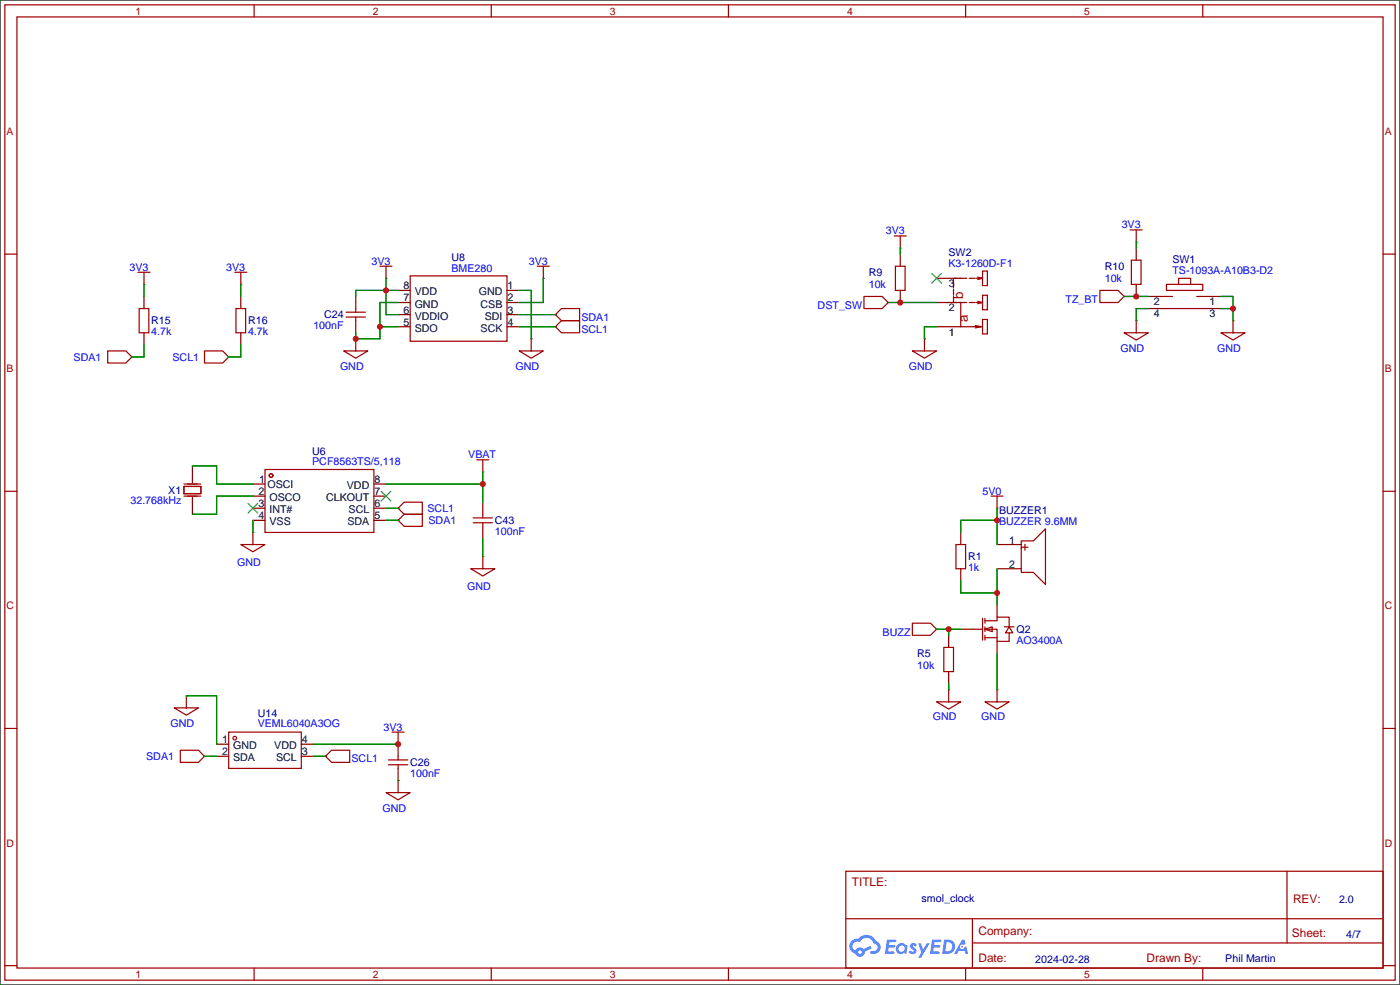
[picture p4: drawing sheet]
<svg xmlns="http://www.w3.org/2000/svg" width="294mm" height="207mm" viewBox="0 0 294 207" stroke-linecap="round" stroke-linejoin="round" font-family="sans-serif">
<path d="M0 0h293.9v206.8h-293.9z" fill="#fff" stroke="#000" stroke-width=".25"/>
<g fill="none" stroke="#a10000" stroke-width=".25">
<path d="M1 1h291.9v204.7h-291.9zM3.6 3.6h286.7v199.6h-286.7zM53.3 1v2.6M103.1 1v2.6M152.9 1v2.6M202.7 1v2.6M252.5 1v2.6M1 53.3h2.6M290.3 53.3h2.6M1 103.1h2.6M290.3 103.1h2.6M1 152.9h2.6"/>
<path d="M290.3 152.9h2.6M177.5 182.9h112.8v20.3h-112.8zM177.6 192.8h112.6M204.1 197.9h86.1M204.1 192.8v10.2M270.2 182.9v15M1 202.7h2.6M53.3 203.2v2.5M103.1 203.2v2.5M152.9 203.2v2.5M202.7 203.2v2.5M252.5 203.2v2.5"/>
<path d="M290.3 202.7h2.6"/>
</g>
<g fill="#5487ff">
<path d="M191.2 198.1l.5-.1h.4l.4 .3-.3 .4a.34 .34 0 0 0-.3-.3 .34 .34 0 0 0-.3 .2v.1a.85 .85 0 0 1 .7 .6 .85 .85 0 0 1-.3 .9l-.7 .1-.6-.4 .4-.4 .5 .3 .2-.1v-.2a.88 .88 0 0 1-.6-1.4z"/>
<path d="M192.7 198h.6l.5 1.3 .7-1.3h.7l-1.9 3h-.6l.7-1.1z"/>
<path d="M186.2 197.2h1.7l.2 .2-.1 .3-1.3 .1-.1 .6h1.1l.2 .2-.2 .3h-1.2l-.1 .8h1.3l.1 .3-.1 .2h-1.9z"/>
<path d="M195.6 197.2h1.7l.3 .2-.1 .3-1.3 .1-.1 .6h1.1l.2 .2-.3 .3h-1.1l-.1 .8h1.2l.2 .3-.2 .2h-1.9z"/>
<path d="M202 197.2h.4l.3 .9-.4 .3a.5 .5 0 0 0-.8 .2 .5 .5 0 0 0 .3 .7 .5 .5 0 0 0 .7-.5l.3-.2 .4 1.6h-.5l-.2-.6h-1.2l-.4 .6h-.6z"/>
<path d="M198.2 197.2l-.4 3h.9a1.52 1.52 0 0 0 1.8-1.5 1.52 1.52 0 0 0-1.8-1.5zM198.7 197.8a1 1 0 0 1 1.2 1 1 1 0 0 1-1.3 .9h-.2z"/>
<path d="M188.3 198.4a1.11 1.11 0 0 0 0 1.5 1.11 1.11 0 0 0 1.5 .1l.5 .2 .2-1.6-.4-.2a1.07 1.07 0 0 0-1.8 0zM188.5 199.1a.7 .7 0 0 1 1.4 0 .7 .7 0 0 1-1.4 0z"/>
<path d="M178.8 197.5a1.57 1.57 0 0 0 .7 2.7 1.04 1.04 0 0 0 1.2 .6 1.04 1.04 0 0 0 .8-1l1.5-.8-.3-.5-1.4 .7a1.06 1.06 0 0 0-1.8 .3 1 1 0 0 1-.4-1.4 1 1 0 0 1 1.4-.3 1.53 1.53 0 0 1 1.6-.9 1.53 1.53 0 0 1 1.3 1.2 .82 .82 0 0 1 .8 1 .82 .82 0 0 1-1.2 .5 .31 .31 0 0 0-.4 .3 .31 .31 0 0 0 .3 .3 1.43 1.43 0 0 0 1.9-.9 1.43 1.43 0 0 0-.9-1.8 2.26 2.26 0 0 0-3.8-.5l-.8 .2zM180.1 199.9a.4 .4 0 0 1 .8 0 .4 .4 0 0 1-.8 0z"/>
<circle cx="202" cy="198.7" r=".19"/>
</g>
<g fill="none" stroke="#a10000" stroke-width=".25">
<path d="M29 57.2h2.5M30.2 57.2v2.5M49.3 57.2h2.5M50.5 57.2v2.5M79.8 55.9h2.5M81 55.9v2.5M86.1 57.9h20.3v13.7h-20.3zM112.8 55.9h2.5M114 55.9v2.5M187.7 49.5h2.5M188 55.9h2v5.1h-2zM189 49.5v2.6"/>
<path d="M200.2 58.9v1.6M200.9 58.4h-.7v.3M201.4 58.4h1.5M203.5 58.4h1.2M205.2 58.2l1 .2h-1.2M206.2 56.9h1.1v3h-1.1zM206.2 58.4l-1 .3M237.2 48.3h2.6M237.5 54.6h2v5.1h-2zM238.5 48.3v2.5M244.9 59.7h7.6v1.3h-7.6zM247.4 59.7v-1.3h2.5v1.3"/>
<path d="M22.6 73.7h3.8l1.3 1.2-1.3 1.3h-3.8zM29.2 64.8h2v5h-2zM42.9 73.7h3.8l1.3 1.2-1.3 1.3h-3.8zM49.5 64.8h2.1v5h-2.1zM72.1 73.7h5.1l-2.5 1.5zM72.6 66.5h4.1M72.6 65.5h4.1M74.7 64.8v.7M74.7 66.5v.8M74.7 71.1v2.6M109 73.7h5l-2.5 1.5zM111.5 71.1v2.6"/>
<path d="M117.9 64.8h3.8v2.5h-3.8l-1.3-1.3zM117.9 67.3h3.8v2.6h-3.8l-1.3-1.3zM181.4 62.2h3.8l1.2 1.3-1.2 1.3h-3.8zM191.5 73.7h5.1l-2.5 1.5zM194.1 71.1v2.6M200.2 62.2v1.3h.7M200.2 60.7v1.3M201.4 63.5h1.5M201.7 63.5v5.1h4.3l-1.3-.3M203.5 63.5h1.2M205 63.5h1.2M205.2 63.2l1 .3"/>
<path d="M206 68.6l-1.3 .2M206.2 62h1.1v3h-1.1zM206.2 67.1h1.1v3h-1.1zM206.2 63.5l-1 .3M230.9 61h3.8l1.3 1.2-1.3 1.3h-3.8zM236 69.9h5l-2.5 1.5zM238.5 67.3v2.6M243.6 64.8h10.1M243.6 62.2h2.5M251.2 62.2h2.5M256.3 69.9h5.1l-2.6 1.5zM258.8 67.3v2.6"/>
<path d="M55.6 98.6h22.9v13.2h-22.9zM100.1 96.5h2.5M101.3 96.5v2.6M38.6 102.1h3.6v1.5h-3.6zM38.6 104.1h3.6M38.6 101.6h3.6M40.4 100.3v1M40.4 104.4v1M50.5 114.3h5.1l-2.5 1.5zM53.1 111.8v2.5M83.6 109.2l1.2-1.2h3.8v2.5h-3.8zM84.8 105.4h3.8v2.6h-3.8l-1.2-1.3z"/>
<path d="M98.8 119.4h5.1l-2.6 1.5zM99.3 109.7h4.1M99.3 108.7h4.1M101.3 108v.7M101.3 109.7v.8M101.3 116.8v2.6M200.7 114.3h2v5.1h-2zM208 104.1h2.6M209.3 104.1v2.6M214.4 113.5h2.5l2.6-2.5v11.7l-2.6-2.6h-2.5zM191.5 130.8h3.8l1.3 1.3-1.3 1.3h-3.8zM198.1 135.9h2.1v5.1h-2.1z"/>
<path d="M204.2 132.1h2M206.2 129.8v4.6M206.8 132.1l1.5-.5v1zM206.8 130.3h2.5v-.8h2.5v2.1M206.8 132.1h2.5v2.5h2.5v-1.8M206.8 133.9h2.5M206.8 129.8v1M206.8 131.6v1M206.8 133.4v1M210.8 131.6h2.1M211.8 131.6l.8 1.2h-1.5zM36.6 148.6h5.1l-2.6 1.5z"/>
<path d="M37.8 157.5h3.9l1.2 1.3-1.2 1.2h-3.9zM39.1 146.1v2.5M48 153.7h15.2v7.6h-15.2zM68.3 158.8l1.3-1.3h3.8v2.5h-3.8zM81.5 159.5h4.1M82.3 153.7h2.5M83.6 153.7v2.5M83.6 158.8v.7M196.6 147.3h5.1l-2.6 1.5zM199.1 144.8v2.5M206.8 147.3h5l-2.5 1.5zM209.3 144.8v2.5"/>
<path d="M81 166.4h5.1l-2.5 1.5zM81.5 160.5h4.1M83.6 160.5v.8M83.6 163.8v2.6"/>
<circle cx="56.9" cy="99.8" r=".38"/>
<circle cx="49.3" cy="154.9" r=".38"/>
</g>
<g fill="none" stroke="#870000" stroke-width=".25">
<path d="M30.2 59.7h.1M50.5 59.7h.1M81 58.4h.1M114 58.4h.1M189 52.1h.1M189 53.3v2.6M196.6 58.4h5.1M238.5 50.8h.1M238.5 52.1v2.5M238.5 59.7v2.5M27.7 74.9h.1M30.2 62.2v2.6"/>
<path d="M30.2 69.9v2.5M48 74.9h.1M50.5 62.2v2.6M50.5 69.9v2.5M74.7 71.1h.1M74.7 62.2v2.6M74.7 67.3v2.6M83.6 68.6h2.5M83.6 63.5h2.5M83.6 61h2.5M83.6 66h2.5M106.4 68.6h2.6"/>
<path d="M106.4 63.5h2.6M106.4 61h2.6M106.4 66h2.6M111.5 71.1h.1M116.6 66h.1M116.6 68.6h.1M186.4 63.5h.1M189 61v2.5M194.1 71.1h.1M196.6 68.6h5.1M196.6 63.5h5.1M236 62.2h.1"/>
<path d="M238.5 67.3h.1M241 64.8h2.6M241 62.2h2.6M253.7 64.8h2.6M253.7 62.2h2.6M258.8 67.3h.1M40.4 97.8v2.5M101.3 99.1h.1M40.4 105.4v2.6M53.1 111.8h.1M53.1 104.1h2.5M53.1 106.7h2.5"/>
<path d="M53.1 109.2h2.5M53.1 101.6h2.5M78.5 104.1h2.5M78.5 106.7h2.5M78.5 109.2h2.5M78.5 101.6h2.5M83.6 109.2h.1M83.6 106.7h.1M101.3 116.8h.1M101.3 105.4v2.6M101.3 110.5v2.5M201.7 111.8v2.5"/>
<path d="M201.7 119.4v2.5M209.3 106.7h.1M209.3 114.3h5.1M209.3 119.4h5.1M196.6 132.1h.1M199.1 133.4v2.5M201.7 132.1h2.5M209.3 127v2.5M209.3 134.6v2.6M39.1 146.1h.1M42.9 158.8h.1M45.5 156.2h2.5"/>
<path d="M45.5 158.8h2.5M63.2 156.2h2.6M63.2 158.8h2.6M68.3 158.8h.1M83.6 156.2h.1M83.6 156.2v2.6M199.1 144.8h.1M199.1 141v2.5M209.3 144.8h.1M83.6 163.8h.1M83.6 161.3v2.5"/>
</g>
<path d="M195.6 57.4l2 2M197.6 57.4l-2 2M52.1 105.7l2 2M54.1 105.7l-2 2M80 103.1l2 2.1M82 103.1l-2 2.1" fill="none" stroke="#3c3" stroke-width=".25"/>
<g fill="none" stroke="#008700" stroke-width=".25">
<path d="M30.2 59.7v2.5M50.5 59.7v2.5M81 58.4v7.6h2.6M114 58.4v5.1h-5M189 52.1v1.2M238.5 50.8v1.3M30.2 72.4v2.5h-2.5M50.5 72.4v2.5h-2.5M79.8 68.6h3.8M83.6 61h-8.9v1.2M83.6 63.5h-3.8v7.6h-5.1v-1.2M109 66h7.6"/>
<path d="M109 61h2.5v10.1M109 68.6h7.6M186.4 63.5h10.2M196.6 68.6h-2.5v2.5M236 62.2h5M241 64.8h-2.5v2.5M256.3 62.2h2.5v5.1M256.3 64.8h2.5M40.4 97.8h5.1v3.8h7.6M101.3 99.1v6.3M53.1 104.1h-7.6v3.9h-5.1M53.1 109.2v2.6"/>
<path d="M81 106.7h2.6M81 109.2h2.6M81 101.6h20.3M101.3 113v3.8M209.3 109.2h-7.6v2.6M209.3 106.7v7.6M209.3 119.4v7.6M196.6 132.1h5.1M199.1 132.1v1.3M201.7 121.9v2.6h7.6M209.3 137.2v7.6M39.1 146.1h6.4v10.1"/>
<path d="M42.9 158.8h2.6M65.8 158.8h2.5M65.8 156.2h17.8M199.1 143.5v1.3M83.6 163.8h.1"/>
</g>
<g fill="#c00">
<circle cx="83.6" cy="156.2" r=".63"/>
<circle cx="81" cy="61" r=".63"/>
<circle cx="79.8" cy="68.6" r=".63"/>
<circle cx="74.7" cy="71.1" r=".63"/>
<circle cx="101.3" cy="101.6" r=".63"/>
<circle cx="199.1" cy="132.1" r=".63"/>
<circle cx="209.3" cy="109.2" r=".63"/>
<circle cx="209.3" cy="124.5" r=".63"/>
<circle cx="189" cy="63.5" r=".63"/>
<circle cx="238.5" cy="62.2" r=".63"/>
<circle cx="258.8" cy="64.8" r=".63"/>
</g>
<g font-size="2.8" fill="#a00000">
<text x="202.1" y="62.7" transform="rotate(-90 202.1 62.7)">b</text>
<text x="203.2" y="67.5" transform="rotate(-90 203.2 67.5)">a</text>
<text x="214.4" y="115.7">+</text>
</g>
<g font-size="2.5" fill="#a00000">
<text x="178.8" y="186.1">TITLE:</text>
<text x="271.4" y="189.4">REV:</text>
<text x="205.4" y="196.3">Company:</text>
<text x="271.2" y="196.7">Sheet:</text>
<text x="205.4" y="201.8">Date:</text>
<text x="240.7" y="201.9">Drawn By:</text>
</g>
<g font-size="2.2" fill="#a00000">
<text x="28.4" y="3.1">1</text>
<text x="78.2" y="3.1">2</text>
<text x="128" y="3.1">3</text>
<text x="177.8" y="3.1">4</text>
<text x="227.6" y="3.1">5</text>
<text x="1.4" y="28.4">A</text>
<text x="290.7" y="28.4">A</text>
<text x="1.4" y="78.1">B</text>
<text x="290.7" y="78.1">B</text>
<text x="1.4" y="127.9">C</text>
<text x="290.7" y="127.9">C</text>
<text x="1.4" y="177.7">D</text>
<text x="290.7" y="177.7">D</text>
<text x="28.4" y="205.3">1</text>
<text x="78.2" y="205.3">2</text>
<text x="128" y="205.3">3</text>
<text x="177.8" y="205.3">4</text>
<text x="227.6" y="205.3">5</text>
</g>
<g font-size="2.2" fill="#00f">
<text x="235.5" y="47.9">3V3</text>
<text x="185.9" y="49.2">3V3</text>
<text x="27.2" y="56.8">3V3</text>
<text x="47.5" y="56.8">3V3</text>
<text x="78" y="55.6">3V3</text>
<text x="94.7" y="57">BME280</text>
<text x="111" y="55.6">3V3</text>
<text x="199.1" y="56">K3-1260D-F1</text>
<text x="231.9" y="59.1">10k</text>
<text x="246.1" y="57.6">TS-1093A-A10B3-D2</text>
<text x="171.6" y="64.9">DST_SW</text>
<text x="182.4" y="60.4">10k</text>
<text x="223.7" y="63.6">TZ_BT</text>
<text x="31.7" y="70.3">4.7k</text>
<text x="52.1" y="70.3">4.7k</text>
<text x="65.8" y="69">100nF</text>
<text x="122.1" y="67.3">SDA1</text>
<text x="122.1" y="69.8">SCL1</text>
<text x="15.4" y="75.7">SDA1</text>
<text x="36.2" y="75.7">SCL1</text>
<text x="71.4" y="77.6">GND</text>
<text x="108.2" y="77.6">GND</text>
<text x="190.8" y="77.6">GND</text>
<text x="235.2" y="73.8">GND</text>
<text x="255.5" y="73.8">GND</text>
<text x="65.5" y="97.7">PCF8563TS/5,118</text>
<text x="98.3" y="96.2">VBAT</text>
<text x="27.4" y="105.9">32.768kHz</text>
<text x="89.7" y="107.5">SCL1</text>
<text x="206.2" y="103.8">5V0</text>
<text x="90" y="110">SDA1</text>
<text x="103.9" y="112.2">100nF</text>
<text x="209.7" y="110.1">BUZZER 9.6MM</text>
<text x="49.8" y="118.9">GND</text>
<text x="203.2" y="119.8">1k</text>
<text x="98" y="123.9">GND</text>
<text x="185.3" y="133.5">BUZZ</text>
<text x="213.4" y="135.1">AO3400A</text>
<text x="192.5" y="140.4">10k</text>
<text x="35.8" y="152.6">GND</text>
<text x="54.1" y="152.7">VEML6040A3OG</text>
<text x="80.5" y="153.3">3V3</text>
<text x="195.8" y="151.1">GND</text>
<text x="206" y="151.1">GND</text>
<text x="30.7" y="159.6">SDA1</text>
<text x="73.8" y="160">SCL1</text>
<text x="86.1" y="163">100nF</text>
<text x="80.3" y="170.4">GND</text>
</g>
<g font-size="2.2" fill="#000080">
<text x="199.1" y="53.8">SW2</text>
<text x="94.7" y="54.8">U8</text>
<text x="182.4" y="57.9">R9</text>
<text x="231.9" y="56.6">R10</text>
<text x="246.1" y="55.3">SW1</text>
<text x="31.7" y="68.1">R15</text>
<text x="52.1" y="68.1">R16</text>
<text x="68" y="66.8">C24</text>
<text x="65.5" y="95.4">U6</text>
<text x="35.3" y="103.6">X1</text>
<text x="209.7" y="107.8">BUZZER1</text>
<text x="103.9" y="109.9">C43</text>
<text x="203.2" y="117.5">R1</text>
<text x="192.5" y="137.9">R5</text>
<text x="213.4" y="132.8">Q2</text>
<text x="54.1" y="150.4">U14</text>
<text x="86.1" y="160.7">C26</text>
<text x="193.5" y="189.4">smol_clock</text>
<text x="281.1" y="189.5">2.0</text>
<text x="282.6" y="197">4/7</text>
<text x="217.3" y="202">2024-02-28</text>
<text x="257.2" y="202">Phil Martin</text>
</g>
<g font-size="2.2">
<text x="84.7" y="65.8">6</text>
<text x="84.7" y="63.3">7</text>
<text x="84.7" y="60.7">8</text>
<text x="87" y="64.6">GND</text>
<text x="87" y="62">VDD</text>
<text x="100.5" y="62">GND</text>
<text x="100.9" y="64.6">CSB</text>
<text x="106.6" y="60.7">1</text>
<text x="106.6" y="63.3">2</text>
<text x="106.6" y="65.8">3</text>
<text x="199.2" y="65.4">2</text>
<text x="199.2" y="60.3">3</text>
<text x="242.2" y="64.1">2</text>
<text x="253.9" y="64.1">1</text>
<text x="84.7" y="68.4">5</text>
<text x="87" y="69.6">SDO</text>
<text x="87" y="67.1">VDDIO</text>
<text x="100.9" y="69.6">SCK</text>
<text x="101.8" y="67.1">SDI</text>
<text x="106.6" y="68.4">4</text>
<text x="199.2" y="70.4">1</text>
<text x="242.2" y="66.6">4</text>
<text x="253.9" y="66.6">3</text>
<text x="54.4" y="101.4">1</text>
<text x="78.6" y="101.4">8</text>
<text x="54.3" y="103.9">2</text>
<text x="54.3" y="106.5">3</text>
<text x="56.1" y="102.4">OSCI</text>
<text x="56.6" y="105.2">OSCO</text>
<text x="56.6" y="107.7">INT#</text>
<text x="68.5" y="105.2">CLKOUT</text>
<text x="72.8" y="102.7">VDD</text>
<text x="73.2" y="107.7">SCL</text>
<text x="78.6" y="106.5">6</text>
<text x="78.6" y="103.9">7</text>
<text x="54.3" y="109">4</text>
<text x="56.6" y="110.3">VSS</text>
<text x="72.9" y="110.3">SDA</text>
<text x="78.6" y="109">5</text>
<text x="211.9" y="114.1">1</text>
<text x="211.9" y="119.2">2</text>
<text x="46.6" y="156">1</text>
<text x="63.4" y="156">4</text>
<text x="46.6" y="158.5">2</text>
<text x="48.9" y="157.3">GND</text>
<text x="48.9" y="159.8">SDA</text>
<text x="57.6" y="157.3">VDD</text>
<text x="57.9" y="159.8">SCL</text>
<text x="63.4" y="158.5">3</text>
</g>
</svg>
